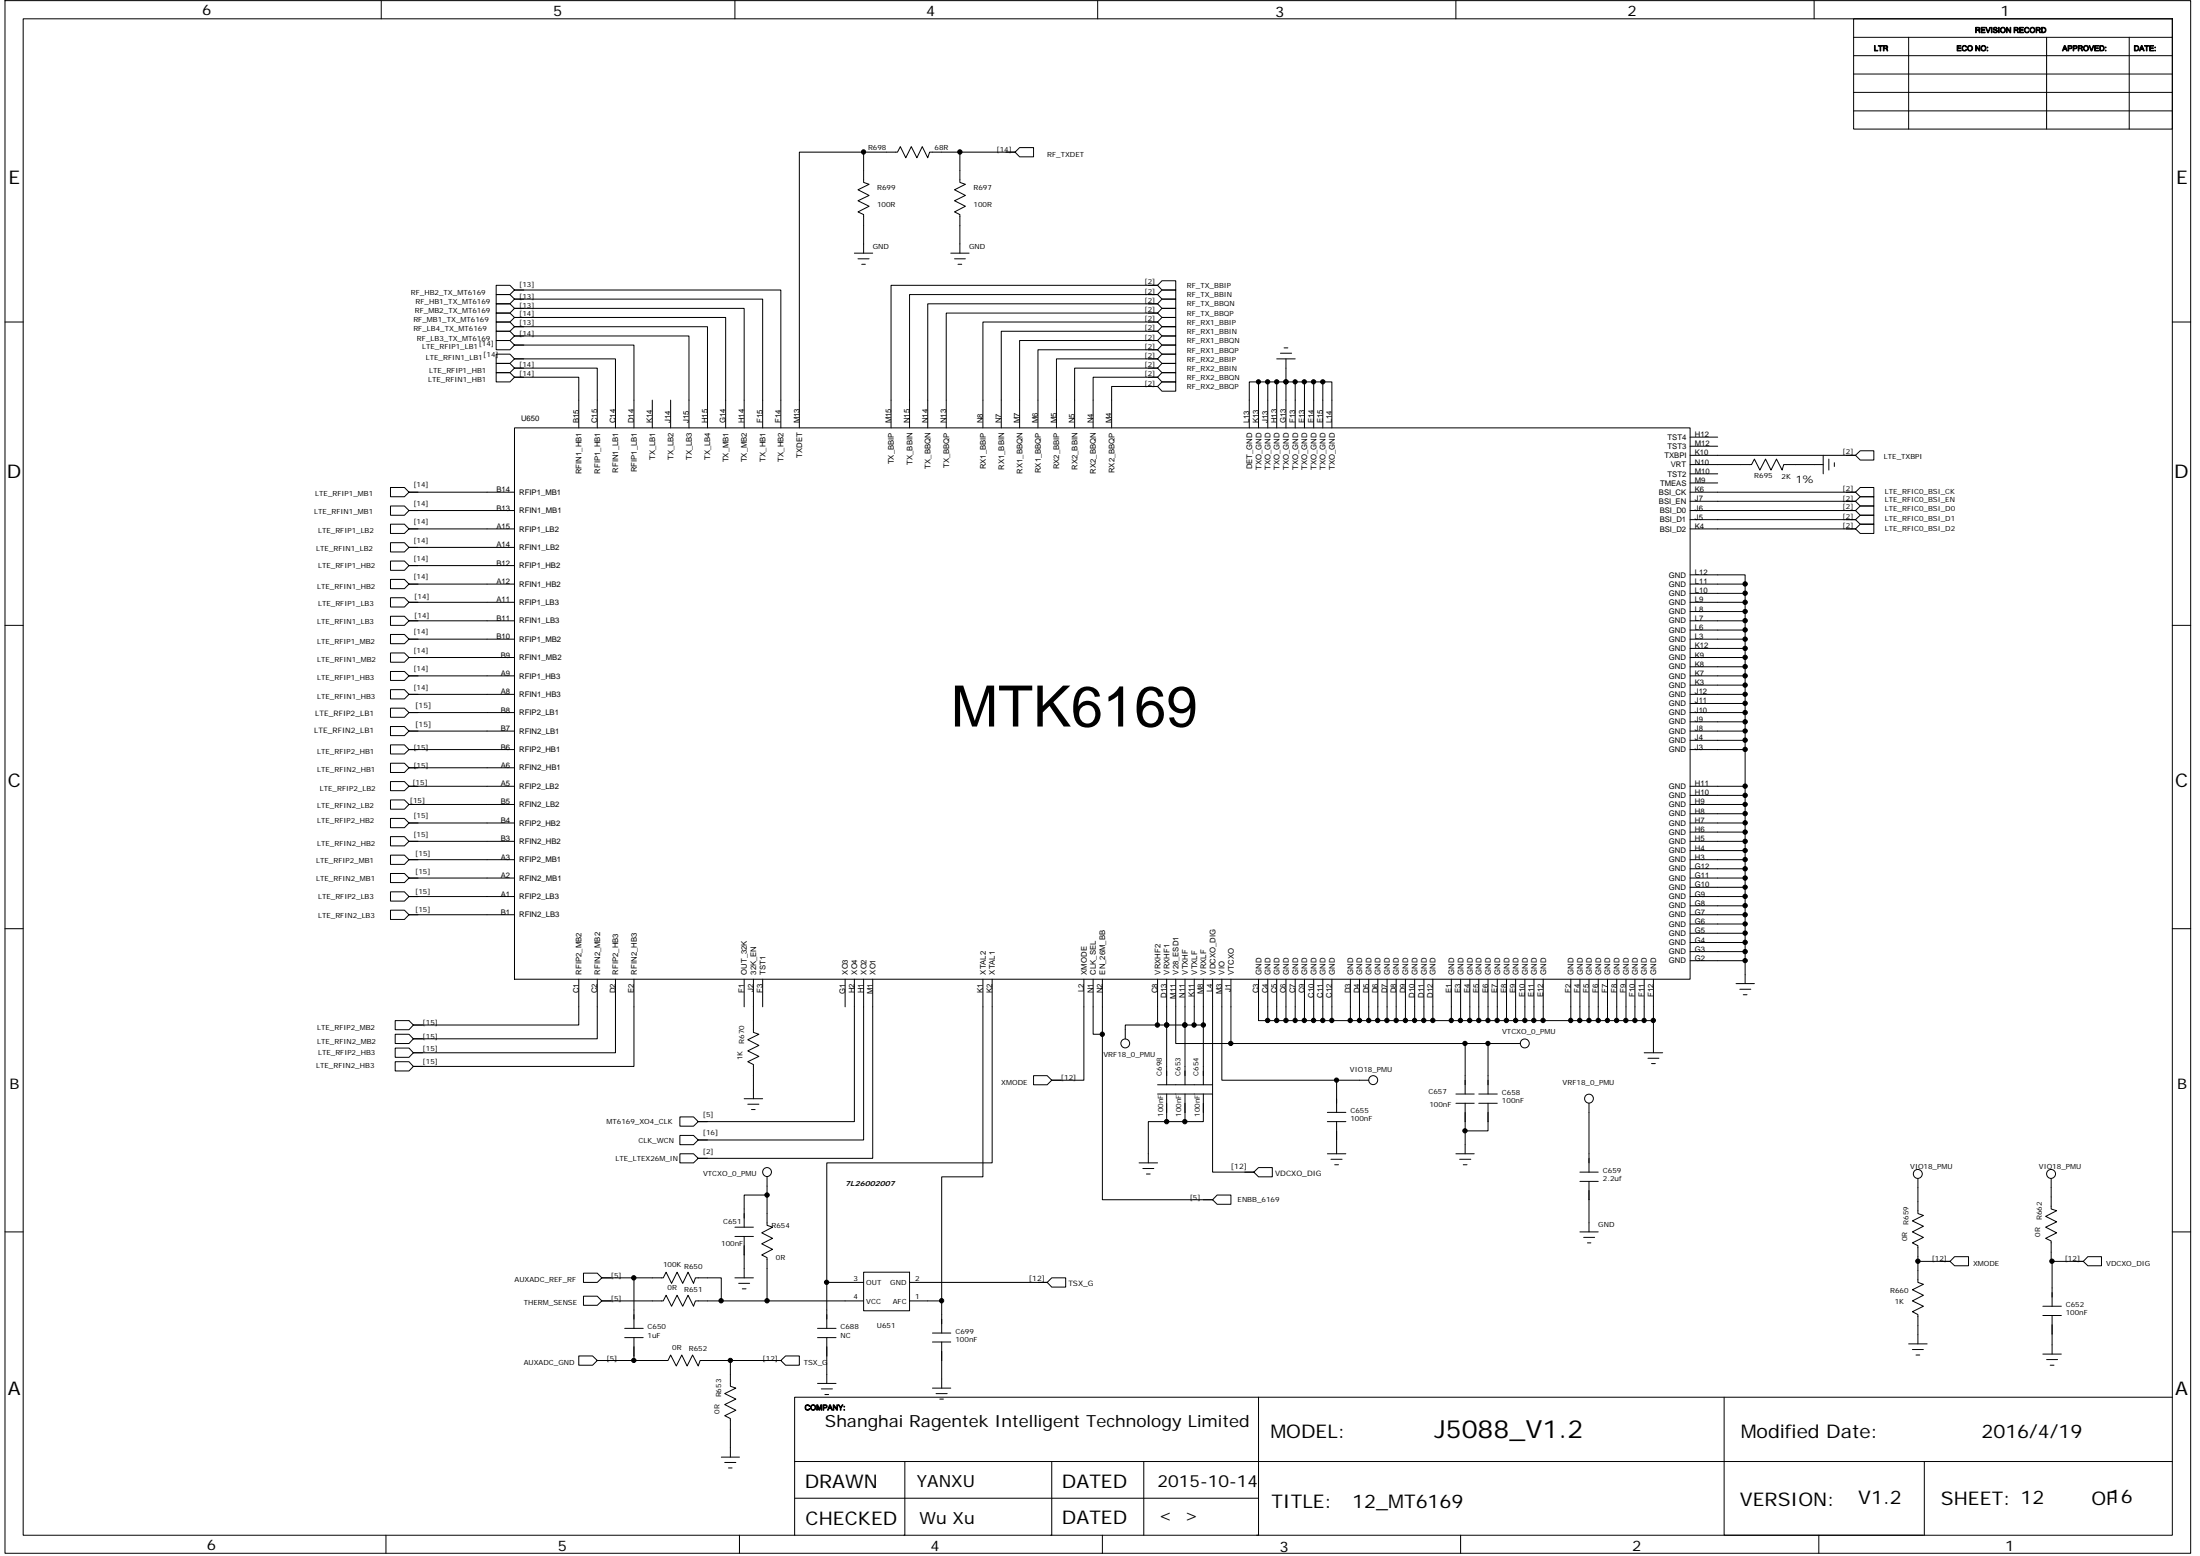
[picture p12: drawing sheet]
<svg xmlns="http://www.w3.org/2000/svg" width="297mm" height="210mm" viewBox="0 0 297 210" stroke-linecap="round" stroke-linejoin="round" font-family="sans-serif">
<g fill="none" stroke="#000" stroke-width=".14">
<path d="M.7 .1h295.1v209.5h-295.1zM3.1 2.5h290.2v204.7h-290.2zM51.5 .1v2.4M99.2 .1v2.4M148.2 .1v2.4M196.6 .1v2.4M244.9 .1v2.4M250.3 2.5h43v14.9h-43zM250.3 12.5h43M250.3 15h43M250.3 10h43M250.3 7.5h43"/>
<path d="M250.3 5h43M257.7 5v12.4M276.3 5v12.4M287.5 5v12.4M67 39.8h1.9l.6 .6-.6 .6h-1.9zM67 38.5h1.9l.6 .6-.6 .7h-1.9zM69.5 39.1h1.2M69.5 39.1h35.9v18.6M115.4 34.2h2.4M115.8 34.9h1.5M116.3 35.7h.5M116.6 20.5v4.1l.7 .3-1.5 .7 1.5 .8-1.5 .7 1.5 .7-1.5 .8 .8 .4v5.2"/>
<path d="M128.4 34.2h2.4M128.9 34.9h1.4M129.3 35.7h.6M129.6 20.5v4.1l.7 .3-1.4 .7 1.4 .8-1.4 .7 1.4 .7-1.4 .8 .7 .4v5.2M137.1 20.5l.6-.6h1.8v1.3h-1.8zM137.1 20.5h-11.6l-.2 .8-.8-1.5-.7 1.5-.8-1.5-.7 1.5-.7-1.5-.4 .7h-13.3v37.2M155 38.5h1.3M155 39.8h1.3M156.3 39.8h-33.5v17.9M156.3 38.5h-36v19.2M156.9 37.9h1.8v1.2h-1.8l-.6-.6zM156.9 39.1h1.8v1.3h-1.8l-.6-.6z"/>
<path d="M.7 43.5h2.4M67 41h1.9l.6 .6-.6 .6h-1.9zM67 44.7h1.9l.6 .6-.6 .7h-1.9zM67 43.5h1.9l.6 .6-.6 .6h-1.9zM67 42.2h1.9l.6 .6-.6 .7h-1.9zM67 49h1.9l.6 .7-.6 .6h-1.9zM67 50.3h1.9l.6 .6-.6 .6h-1.9zM67 46h1.9l.6 .6-.6 .6h-1.9zM67 47.8h1.9l.6 .6-.6 .6h-1.9zM69.5 57.7h158.7v74.4h-158.7zM69.5 40.4h1.2M69.5 48.4h1.2"/>
<path d="M69.5 41.6h1.2M69.5 45.3h1.2M69.5 49.7h1.2M69.5 50.9h1.2M69.5 44.1h1.2M69.5 42.8h1.2M69.5 46.6h1.2M69.5 40.4h33.5v17.3M69.5 46.6h16.1v11.1M69.5 48.4h13.6v9.3M69.5 50.9h8.6v6.8M69.5 49.7h11.1v8"/>
<path d="M69.5 45.3h23.5v12.4M69.5 41.6h31v16.1M69.5 44.1h26v13.6M69.5 42.8h28.5v14.9M88.1 54v3.7M90.5 54v3.7M155 43.5h1.3M155 48.4h1.3M155 41h1.3M155 42.2h1.3M155 44.7h1.3M155 46h1.3"/>
<path d="M155 47.2h1.3M155 49.7h1.3M155 50.9h1.3M155 52.2h1.3M156.3 52.2h-6.2v5.5M156.3 50.9h-8.7v6.8M156.3 49.7h-11.2v8M156.3 48.4h-13.7v9.3M156.3 47.2h-16.2v10.5M156.3 46h-18.6v11.7M156.3 44.7h-21.1v13M156.3 42.2h-28.5v15.5"/>
<path d="M156.3 43.5h-23.6v14.2M156.3 41h-31v16.7M156.9 40.4h1.8v1.2h-1.8l-.6-.6zM156.9 41.6h1.8v1.2h-1.8l-.6-.6zM156.9 42.8h1.8v1.3h-1.8l-.6-.6zM156.9 44.1h1.8v1.2h-1.8l-.6-.6zM156.9 45.3h1.8v1.3h-1.8l-.6-.6zM156.9 46.6h1.8v1.2h-1.8l-.6-.6zM156.9 47.8h1.8v1.2h-1.8l-.6-.6zM156.9 49h1.8v1.3h-1.8l-.6-.6zM156.9 50.3h1.8v1.2h-1.8l-.6-.6zM156.9 51.5h1.8v1.3h-1.8l-.6-.6z"/>
<path d="M169.9 51.5v6.2M171.2 51.5v6.2M171.2 51.5h-2.5v6.2M172.4 48.4h2.5M172.4 51.5v6.2M172.9 47.7h1.5M173.4 46.9h.5M173.6 48.4v9.3M173.6 51.5h.1M174.9 51.5v6.2M176.1 51.5v6.2M177.4 51.5h2.4v6.2"/>
<path d="M177.4 51.5h-6.2M177.4 51.5v6.2M178.6 51.5v6.2M228.2 59h3.7M293.3 43.5h2.5M52.7 65.8h1.9l.6 .6-.6 .6h-1.9zM52.7 68.3h1.9l.6 .6-.6 .6h-1.9zM52.7 70.7h1.9l.6 .7-.6 .6h-1.9zM52.7 73.2h1.9l.6 .7-.6 .6h-1.9zM52.7 75.7h1.9l.6 .6-.6 .7h-1.9zM52.7 78.2h1.9l.6 .6-.6 .6h-1.9zM69.5 66.4h-14.3"/>
<path d="M69.5 68.9h-14.3M69.5 71.4h-14.3M69.5 73.9h-14.3M69.5 76.3h-14.3M69.5 78.8h-14.3M228.2 77.6h7.4v1.2h-7.4M228.2 60.2h3.7M228.2 63.9h3.7M228.2 65.2h3.7M235.6 78.8v1.3h-7.4M246.2 61.4v2.5M246.2 62.7h-5.4l-.2 .7-.7-1.4-.8 1.4-.7-1.4-.8 1.4-.7-1.4-.4 .7h-8.3"/>
<path d="M246.9 62v1.4M247.7 62.4v.5M250.5 61.4l.7-.6h1.8v1.3h-1.8zM250.5 66.4l.7-.6h1.8v1.2h-1.8zM250.5 67.6l.7-.6h1.8v1.3h-1.8zM250.5 68.9l.7-.6h1.8v1.2h-1.8zM250.5 70.1l.7-.6h1.8v1.2h-1.8zM250.5 71.4l.7-.7h1.8v1.3h-1.8zM250.5 66.4h-22.3M250.5 68.9h-22.3M250.5 71.4h-22.3M250.5 61.4h-22.3"/>
<path d="M250.5 67.6h-22.3M250.5 70.1h-22.3M.7 84.4h2.4M52.7 90.6h1.9l.6 .6-.6 .6h-1.9zM52.7 93.1h1.9l.6 .6-.6 .6h-1.9zM52.7 85.6h1.9l.6 .7-.6 .6h-1.9zM52.7 88.1h1.9l.6 .6-.6 .7h-1.9zM52.7 80.7h1.9l.6 .6-.6 .6h-1.9zM52.7 83.2h1.9l.6 .6-.6 .6h-1.9zM52.7 95.6h1.9l.6 .6-.6 .6h-1.9zM52.7 98h1.9l.6 .7-.6 .6h-1.9zM55.2 91.2h14.3"/>
<path d="M55.2 93.7h14.3M55.2 81.3h14.3M55.2 83.8h14.3M55.2 86.3h14.3M55.2 96.2h14.3M55.2 98.7h14.3M69.5 88.7h-14.3M228.2 99.9h7.4v1.3M235.6 80.1v1.2h-7.4M235.6 81.3v1.2h-7.4M235.6 82.5v1.3h-7.4M235.6 83.8v1.2h-7.4"/>
<path d="M235.6 85v1.3h-7.4M235.6 86.3v1.2h-7.4M235.6 87.5v1.2h-7.4M235.6 88.7v1.3h-7.4M235.6 90v1.2h-7.4M235.6 91.2v1.3h-7.4M235.6 92.5v1.2h-7.4M235.6 93.7v1.2h-7.4M235.6 94.9v1.3h-7.4M235.6 96.2v1.2h-7.4M235.6 97.4v1.3h-7.4M235.6 98.7v1.2"/>
<path d="M293.3 84.4h2.5M52.7 100.5h1.9l.6 .7-.6 .5h-1.9zM52.7 103h1.9l.6 .6-.6 .6h-1.9zM52.7 110.4h1.9l.6 .7-.6 .6h-1.9zM52.7 112.9h1.9l.6 .6-.6 .7h-1.9zM52.7 115.4h1.9l.6 .6-.6 .6h-1.9zM52.7 117.9h1.9l.6 .6-.6 .6h-1.9zM52.7 105.5h1.9l.6 .6-.6 .6h-1.9zM52.7 107.9h1.9l.6 .7-.6 .6h-1.9zM55.2 108.6h14.3M69.5 101.2h-14.3M69.5 103.6h-14.3"/>
<path d="M69.5 111.1h-14.3M69.5 113.5h-14.3M69.5 116h-14.3M69.5 118.5h-14.3M69.5 106.1h-14.3M228.2 119.7h7.4v1.3M228.2 118.5h7.4v1.2M228.2 117.2h7.4v1.3M228.2 116h7.4v1.2M228.2 114.8h7.4v1.2M228.2 113.5h7.4v1.3M228.2 112.3h7.4v1.2"/>
<path d="M228.2 111.1h7.4v1.2M228.2 109.8h7.4v1.3M228.2 108.6h7.4v1.2M228.2 107.3h7.4v1.3M228.2 101.2h7.4v4.9M228.2 106.1h7.4M235.6 106.1v1.2M.7 125.3h2.4M52.7 120.4h1.9l.6 .6-.6 .6h-1.9zM52.7 122.8h1.9l.6 .6-.6 .7h-1.9zM53.4 139.6h1.8l.6 .6-.6 .6h-1.8zM53.4 137.7h1.8l.6 .6-.6 .7h-1.8z"/>
<path d="M55.8 138.3h1.3M69.5 121h-14.3M69.5 123.4h-14.3M78.1 132.1v6.2h-22.3M80.6 132.1v8.1h-24.8M83.1 132.1v10h-27.3M85.6 132.1v11.8h-29.8M100.5 132.1v3.8M101.7 132.1v7.2l.8 .3-1.5 .7 1.5 .8-1.5 .7 1.5 .8-1.5 .7 .7 .4v4.6M103 132.1v3.8M114.1 132.1v3.8M115.4 132.1v19.3h-21.1"/>
<path d="M116.6 132.1v21.7h-22.3M117.8 132.1v24.2h-23.5M132.7 132.1v26.7h-5.6v16.8M134 132.1v24.8h-22.4v16.2M146.3 132.1v13.7h-4.3M147.6 132.1v7.5h1.2M148.8 132.1v7.5M148.8 139.6v22.3h14.9M156.3 132.1v6.2h-4.4v1.9M157.5 132.1v6.2h-1.2M158.7 132.1v8.7h7.5M160 132.1v6.2h-2.5v8.1"/>
<path d="M161.2 132.1v6.2h-1.2v8.1M161.2 138.3h1.3M162.5 132.1v14.3M163.7 132.1v26.1h5.6M165 132.1v13.7h15.5M166.2 132.1v8.7M169.9 132.1v5.6h1.3M171.2 132.1v5.6h1.2M172.4 132.1v5.6h1.2M173.6 132.1v5.6h1.3M174.9 132.1v5.6h1.2M176.1 132.1v5.6h1.3"/>
<path d="M177.4 132.1v5.6h1.2M178.6 132.1v5.6h1.2M179.8 132.1v5.6h2.5M182.3 137.7h1.3M182.3 132.1v5.6M183.6 132.1v5.6h1.2M184.8 132.1v5.6h1.2M186 132.1v5.6h1.3M187.3 132.1v5.6h1.2M188.5 132.1v5.6h1.3M189.8 132.1v5.6h1.2M191 132.1v5.6h1.3"/>
<path d="M192.3 132.1v5.6h1.2M193.5 132.1v5.6h2.5M196 132.1v5.6h1.2M197.2 132.1v5.6h1.3M198.5 132.1v5.6h1.2M199.7 132.1v5.6h1.2M200.9 132.1v5.6h1.3M202.2 132.1v5.6h1.2M203.4 132.1v5.6h1.2M204.6 132.1v5.6h1.3M205.9 137.7h17.3M205.9 132.1v5.6"/>
<path d="M207.1 132.1v5.6M208.4 132.1v5.6M212.1 132.1v5.6M213.3 132.1v5.6M214.5 132.1v5.6M215.8 132.1v5.6M217 132.1v5.6M218.3 132.1v5.6M219.5 132.1v5.6M220.7 132.1v5.6M222 132.1v5.6M223.2 132.1v10"/>
<path d="M228.2 129.6h7.4v3.1M228.2 128.4h7.4v1.2M228.2 127.2h7.4v1.2M228.2 125.9h7.4v1.3M228.2 124.7h7.4v1.2M228.2 123.4h7.4v1.3M228.2 122.2h7.4v1.2M228.2 121h7.4v1.2M234.4 132.7h2.5M234.9 133.5h1.5M235.4 134.2h.5M293.3 125.3h2.5"/>
<path d="M53.4 141.4h1.8l.6 .7-.6 .6h-1.8zM53.4 143.3h1.8l.6 .6-.6 .6h-1.8zM55.8 142.1h1.3M55.8 140.2h1.3M55.8 143.9h1.3M91.8 155.7h1.8l.7 .6-.7 .6h-1.8zM91.8 150.7h1.8l.7 .7-.7 .6h-1.8zM91.8 153.2h1.8l.7 .6-.7 .7h-1.8zM94.3 151.4h1.2M94.3 156.3h1.2M94.3 153.8h1.2M100.5 148.3h2.5"/>
<path d="M101 149h1.5M101.5 149.7h.5M103.6 158.8v6.6l.7 .2-1.5 .8 1.5 .7-1.5 .8 1.5 .7-1.5 .8 .8 .3v5.9h-6.2M139.5 145.2h1.9l.6 .6-.6 .6h-1.9zM142 145.8h1.3M153.8 156.9h2.5M154.3 157.7h1.5M154.8 158.4h.5M156.3 147.6h7.4M156.3 146.4h7.4M157.5 147.6v3.8M157.5 151.4h-2.5v5.5"/>
<path d="M160 147.6v3.8M162.5 147.6v3.8h-5M166.2 140.8h31.6M168.1 158.2h1.2M169.3 158.2l.6-.6h1.9v1.2h-1.9zM179.2 150.1h2.5M179.2 151.4h2.5M179.2 155.7h2.5M179.7 156.4h1.5M180.2 157.2h.5M180.5 151.4v4.3M184.8 145.8h-4.3v4.3"/>
<path d="M196.6 155.7h2.4M196.6 147.6h2.4M196.6 148.9h2.4M197.1 156.4h1.5M197.6 157.2h.5M197.8 148.9v3.7M199.7 147.6h2.5M199.7 148.9h2.5M200.9 148.9v3.7h-3.1v3.1M200.9 140.8h-3.1v6.8M205.2 140.8h-4.3v6.8M213.3 158.2h2.5"/>
<path d="M213.3 159.4h2.5M214.5 148.9v9.3M214.5 159.4v6.8M222 142.1h2.5M222.5 142.8h1.5M223 143.5h.5M258.9 159v4.8l.8 .2-1.5 .8 1.5 .7-1.5 .7 1.5 .8-1.5 .7 .7 .4v5l.8 .2-1.5 .8 1.5 .7-1.5 .8 1.5 .7-1.5 .7 .7 .4v4M276.9 159v4.2l.8 .2-1.5 .7 1.5 .8-1.5 .7 1.5 .8-1.5 .7 .7 .4v2.7h.2v6.1M.7 166.2h2.4M78.8 171.8h1.8l.7 .6-.7 .7h-1.8zM78.8 174.9h1.8l.7 .7-.7 .5h-1.8zM81.3 172.4h8.3l.3-.7 .8 1.5 .7-1.5 .8 1.5 .7-1.5 .7 1.5 .3-.8h3.5v3.2"/>
<path d="M84.3 179.3h2.5M85.6 172.4v6.9M97.4 175.6h-3.5l-.3 .7-.7-1.5-.7 1.5-.8-1.5-.7 1.5-.8-1.5-.3 .8h-8.3M99.2 172.4h2.5M99.2 165.6h2.5M99.2 166.9h2.5M99.7 173.2h1.5M100.2 173.9h.5M100.5 166.9v5.5M103.6 175.6h13M103.6 161.3h-3.1v4.3M110.4 179.3h2.5"/>
<path d="M111.6 173.1h5M111.6 173.1v6.2M116.6 171.7h6.2v5.2h-6.2zM122.8 175.6h4.3v4.3M125.9 179.9h2.5M141.4 173.1l.6-.7h1.9v1.3h-1.9zM141.4 173.1h-18.6M162.5 161.9h1.2M164.3 161.3h1.9v1.2h-1.9l-.6-.6zM213.3 166.2h2.5M213.8 167h1.5M214.3 167.7h.5"/>
<path d="M258.9 170.2h4.4M263.9 169.6h1.9v1.2h-1.9l-.6-.6zM275.8 176.3h2.5M275.8 177.5h2.5M277.1 177.5v5.2M277.1 170.2h4.2M281.9 169.6h1.8v1.2h-1.8l-.6-.6zM293.3 166.2h2.5M78.1 183h1.9l.6 .6-.6 .6h-1.9zM80.6 183.6h9.6l.3-.7 .8 1.4 .8-1.4 .7 1.4 .7-1.4 .8 1.4 .2-.7h4.1v3.5l.8 .2-1.5 .8 1.5 .7-1.5 .7 1.5 .8-1.5 .8 .7 .3v5.2M84.3 180.5h2.5M85.6 180.5v3.1"/>
<path d="M97.4 196.6h2.4M97.9 197.4h1.5M98.4 198.1h.4M98.6 183.6h6.8M105.4 183.6l.7-.6h1.8v1.2h-1.8zM107.3 197.2h186M110.4 180.5h2.5M110.4 186.7h2.5M110.9 187.4h1.5M111.4 188.2h.5M111.6 180.5v6.2M122.2 197.2v10h-.2"/>
<path d="M125.9 181.1h2.5M125.9 187.3h2.5M126.4 188.1h1.5M126.9 188.8h.5M127.1 181.1v6.2M142 197.2v10h-.1M154.4 197.2v10M169.9 188.6v18.6h-.2M232.8 188.6v18.6h26.9M257.7 181.4h2.5M258.2 182.1h1.5M258.7 182.9h.5"/>
<path d="M259.8 197.2v10M275.8 182.7h2.5M276.3 183.5h1.5M276.8 184.2h.5M293.3 188.6h-186v18.6M52.1 207.2v2.4M99.8 207.2v2.4M107.3 202.2h62.6M148.8 207.2v2.4M197.2 207.2v2.4M245.6 207.2v2.4"/>
<circle cx="103.6" cy="158.2" r=".6"/>
<circle cx="151.9" cy="140.8" r=".6"/>
<circle cx="185.4" cy="145.8" r=".61"/>
<circle cx="205.9" cy="140.8" r=".61"/>
<circle cx="214.5" cy="148.3" r=".6"/>
<circle cx="258.9" cy="158.4" r=".61"/>
<circle cx="276.9" cy="158.4" r=".61"/>
</g>
<g fill="#000" stroke="#000" stroke-width=".14">
<circle cx="116.6" cy="20.5" r=".29"/>
<circle cx="129.6" cy="20.5" r=".3"/>
<circle cx="169.9" cy="51.5" r=".29"/>
<circle cx="171.2" cy="51.5" r=".29"/>
<circle cx="172.4" cy="51.5" r=".29"/>
<circle cx="173.6" cy="51.5" r=".29"/>
<circle cx="174.9" cy="51.5" r=".29"/>
<circle cx="176.1" cy="51.5" r=".29"/>
<circle cx="177.4" cy="51.5" r=".29"/>
<circle cx="178.6" cy="51.5" r=".29"/>
<circle cx="235.6" cy="78.8" r=".3"/>
<circle cx="235.6" cy="92.5" r=".3"/>
<circle cx="235.6" cy="81.3" r=".3"/>
<circle cx="235.6" cy="94.9" r=".3"/>
<circle cx="235.6" cy="85" r=".3"/>
<circle cx="235.6" cy="80" r=".3"/>
<circle cx="235.6" cy="90" r=".3"/>
<circle cx="235.6" cy="96.2" r=".3"/>
<circle cx="235.6" cy="83.8" r=".3"/>
<circle cx="235.6" cy="91.2" r=".3"/>
<circle cx="235.6" cy="87.5" r=".3"/>
<circle cx="235.6" cy="88.7" r=".3"/>
<circle cx="235.6" cy="86.3" r=".3"/>
<circle cx="235.6" cy="99.9" r=".3"/>
<circle cx="235.6" cy="97.4" r=".3"/>
<circle cx="235.6" cy="98.6" r=".29"/>
<circle cx="235.6" cy="82.5" r=".29"/>
<circle cx="235.6" cy="93.7" r=".29"/>
<circle cx="235.6" cy="116" r=".3"/>
<circle cx="235.6" cy="118.5" r=".3"/>
<circle cx="235.6" cy="113.5" r=".3"/>
<circle cx="235.6" cy="112.3" r=".3"/>
<circle cx="235.6" cy="111" r=".3"/>
<circle cx="235.6" cy="107.3" r=".3"/>
<circle cx="235.6" cy="109.8" r=".3"/>
<circle cx="235.6" cy="117.2" r=".3"/>
<circle cx="235.6" cy="106.1" r=".3"/>
<circle cx="235.6" cy="101.1" r=".3"/>
<circle cx="235.6" cy="114.8" r=".29"/>
<circle cx="235.6" cy="119.7" r=".29"/>
<circle cx="235.6" cy="108.6" r=".29"/>
<circle cx="148.8" cy="139.6" r=".29"/>
<circle cx="156.3" cy="138.3" r=".3"/>
<circle cx="157.5" cy="138.3" r=".3"/>
<circle cx="160" cy="138.3" r=".3"/>
<circle cx="161.2" cy="138.3" r=".3"/>
<circle cx="162.5" cy="138.3" r=".3"/>
<circle cx="171.2" cy="137.7" r=".3"/>
<circle cx="172.4" cy="137.7" r=".3"/>
<circle cx="173.6" cy="137.7" r=".3"/>
<circle cx="174.9" cy="137.7" r=".29"/>
<circle cx="176.1" cy="137.7" r=".3"/>
<circle cx="177.4" cy="137.7" r=".3"/>
<circle cx="178.6" cy="137.7" r=".3"/>
<circle cx="179.8" cy="137.7" r=".29"/>
<circle cx="182.3" cy="137.7" r=".3"/>
<circle cx="183.6" cy="137.7" r=".3"/>
<circle cx="184.8" cy="137.7" r=".3"/>
<circle cx="186" cy="137.7" r=".3"/>
<circle cx="187.3" cy="137.7" r=".3"/>
<circle cx="188.5" cy="137.7" r=".3"/>
<circle cx="189.8" cy="137.7" r=".3"/>
<circle cx="191" cy="137.7" r=".29"/>
<circle cx="192.2" cy="137.7" r=".3"/>
<circle cx="193.5" cy="137.7" r=".3"/>
<circle cx="195.9" cy="137.7" r=".29"/>
<circle cx="197.2" cy="137.7" r=".3"/>
<circle cx="198.4" cy="137.7" r=".3"/>
<circle cx="199.7" cy="137.7" r=".3"/>
<circle cx="200.9" cy="137.7" r=".29"/>
<circle cx="202.1" cy="137.7" r=".3"/>
<circle cx="203.4" cy="137.7" r=".3"/>
<circle cx="204.6" cy="137.7" r=".3"/>
<circle cx="205.9" cy="137.7" r=".3"/>
<circle cx="207.1" cy="137.7" r=".3"/>
<circle cx="208.3" cy="137.7" r=".3"/>
<circle cx="212.1" cy="137.7" r=".29"/>
<circle cx="213.3" cy="137.7" r=".3"/>
<circle cx="214.5" cy="137.7" r=".3"/>
<circle cx="215.8" cy="137.7" r=".3"/>
<circle cx="217" cy="137.7" r=".29"/>
<circle cx="218.3" cy="137.7" r=".3"/>
<circle cx="219.5" cy="137.7" r=".3"/>
<circle cx="220.7" cy="137.7" r=".3"/>
<circle cx="222" cy="137.7" r=".29"/>
<circle cx="223.2" cy="137.7" r=".3"/>
<circle cx="235.6" cy="125.9" r=".3"/>
<circle cx="235.6" cy="123.4" r=".3"/>
<circle cx="235.6" cy="122.2" r=".3"/>
<circle cx="235.6" cy="121" r=".3"/>
<circle cx="235.6" cy="128.4" r=".3"/>
<circle cx="235.6" cy="127.2" r=".3"/>
<circle cx="235.6" cy="124.7" r=".29"/>
<circle cx="235.6" cy="129.6" r=".29"/>
<circle cx="157.5" cy="151.4" r=".3"/>
<circle cx="160" cy="151.4" r=".3"/>
<circle cx="166.2" cy="140.8" r=".29"/>
<circle cx="180.5" cy="145.8" r=".29"/>
<circle cx="197.8" cy="152.6" r=".29"/>
<circle cx="197.8" cy="140.8" r=".29"/>
<circle cx="200.9" cy="140.8" r=".29"/>
<circle cx="85.6" cy="172.4" r=".3"/>
<circle cx="97.4" cy="175.5" r=".3"/>
<circle cx="103.6" cy="175.5" r=".3"/>
<circle cx="103.6" cy="161.3" r=".3"/>
<circle cx="111.6" cy="173" r=".29"/>
<circle cx="127.1" cy="175.5" r=".29"/>
<circle cx="258.9" cy="170.2" r=".3"/>
<circle cx="277" cy="170.2" r=".3"/>
<circle cx="85.6" cy="183.6" r=".29"/>
<circle cx="98.6" cy="183.6" r=".29"/>
</g>
<text font-size="7.7" x="128.4" y="98">MTK6169</text>
<text font-size="3.4" x="193.7" y="194.1">J5088_V1.2</text>
<g font-size="2.5">
<text x="1.2" y="24.9">E</text>
<text x="293.8" y="24.9">E</text>
<text x=".9" y="64.5">D</text>
<text x="293.6" y="64.5">D</text>
<text x="1.1" y="106.2">C</text>
<text x="293.7" y="106.2">C</text>
<text x="1.1" y="188.3">A</text>
<text x="293.7" y="188.3">A</text>
<text x="171.5" y="194">MODEL:</text>
<text x="235" y="194">Modified Date:</text>
<text x="267.5" y="194">2016/4/19</text>
<text x="108.6" y="200.9">DRAWN</text>
<text x="143.4" y="200.9">DATED</text>
<text x="171.7" y="203.6">TITLE:</text>
<text x="182.6" y="203.6">12_MT6169</text>
<text x="234.9" y="203.2">VERSION:</text>
<text x="250.9" y="202.9">V1.2</text>
<text x="262.1" y="203.1">SHEET: 12</text>
<text x="282.4" y="203.1">OF16</text>
<text x="108.8" y="205.8">CHECKED</text>
<text x="143.4" y="205.7">DATED</text>
</g>
<g font-size="2.3">
<text x="111.4" y="192.5">Shanghai Ragentek Intelligent Technology Limited</text>
<text x="123.8" y="200.7">YANXU</text>
<text x="156.3" y="200.7">2015-10-14</text>
<text x="124.1" y="205.7">Wu Xu</text>
<text x="156.5" y="205.3">&lt;</text>
<text x="159.9" y="205.3">&gt;</text>
</g>
<g font-size="2">
<text x="27.3" y="2.1">6</text>
<text x="74.7" y="2.2">5</text>
<text x="125" y="2.2">4</text>
<text x="172.2" y="2.3">3</text>
<text x="219.7" y="2.2">2</text>
<text x="270.1" y="2.2">1</text>
<text x="1.3" y="146.9">B</text>
<text x="293.9" y="146.9">B</text>
<text x="27.9" y="209.1">6</text>
<text x="75.3" y="209.3">5</text>
<text x="125.6" y="209.3">4</text>
<text x="172.8" y="209.4">3</text>
<text x="220.4" y="209.3">2</text>
<text x="270.7" y="209.3">1</text>
</g>
<text font-size="1.4" x="242.5" y="65.2">1%</text>
<g font-size="1">
<text x="266.7" y="4.4">REVISION RECORD</text>
<text x="253" y="6.9">LTR</text>
<text x="264.2" y="6.9">ECO NO:</text>
<text x="278.4" y="6.9">APPROVED:</text>
<text x="288.1" y="6.9">DATE:</text>
<text x="117.2" y="20.3">R698</text>
<text x="126.2" y="20.3">68R</text>
<text x="134.6" y="20.5">[14]</text>
<text x="141.4" y="21.2">RF_TXDET</text>
<text x="118.4" y="25.6">R699</text>
<text x="118.4" y="28">100R</text>
<text x="131.4" y="25.6">R697</text>
<text x="131.4" y="28">100R</text>
<text x="117.8" y="33.6">GND</text>
<text x="130.8" y="33.6">GND</text>
<text x="55.5" y="39.8">RF_HB2_TX_MT6169</text>
<text x="56.1" y="41">RF_HB1_TX_MT6169</text>
<text x="70.1" y="38.8">[13]</text>
<text x="70.1" y="40.4">[13]</text>
<text x="70.1" y="41.6">[13]</text>
<text x="154.5" y="38.4">[2]</text>
<text x="154.5" y="39.6">[2]</text>
<text x="154.5" y="40.9">[2]</text>
<text x="160.2" y="38.9">RF_TX_BBIP</text>
<text x="160.2" y="40.1">RF_TX_BBIN</text>
<text x="160.2" y="41.4">RF_TX_BBQN</text>
<text x="55.8" y="44.7">RF_LB4_TX_MT6169</text>
<text x="55.8" y="43.5">RF_MB1_TX_MT6169</text>
<text x="56" y="42.3">RF_MB2_TX_MT6169</text>
<text x="56.3" y="46">RF_LB3_TX_MT6169</text>
<text x="57" y="47.1">LTE_RFIP1_LB1</text>
<text x="64.6" y="46.7">[14]</text>
<text x="70.1" y="43.8">[13]</text>
<text x="70.1" y="42.6">[14]</text>
<text x="70.1" y="45.3">[14]</text>
<text x="154.5" y="42.1">[2]</text>
<text x="154.5" y="43.4">[2]</text>
<text x="154.5" y="44.6">[2]</text>
<text x="154.5" y="45.8">[2]</text>
<text x="154.5" y="47.1">[2]</text>
<text x="160.2" y="42.6">RF_TX_BBQP</text>
<text x="160.2" y="43.8">RF_RX1_BBIP</text>
<text x="160.2" y="45.1">RF_RX1_BBIN</text>
<text x="160.2" y="46.3">RF_RX1_BBQN</text>
<text x="160.2" y="47.6">RF_RX1_BBQP</text>
<text x="57.5" y="48.5">LTE_RFIN1_LB1</text>
<text x="57.8" y="51.5">LTE_RFIN1_HB1</text>
<text x="57.9" y="50.3">LTE_RFIP1_HB1</text>
<text x="65.3" y="48.2">[14]</text>
<text x="70.1" y="49.6">[14]</text>
<text x="70.1" y="50.8">[14]</text>
<text x="154.5" y="48.3">[2]</text>
<text x="154.5" y="49.6">[2]</text>
<text x="154.5" y="50.8">[2]</text>
<text x="154.5" y="52">[2]</text>
<text x="160.2" y="48.8">RF_RX2_BBIP</text>
<text x="160.2" y="50">RF_RX2_BBIN</text>
<text x="160.2" y="51.3">RF_RX2_BBQN</text>
<text x="160.2" y="52.5">RF_RX2_BBQP</text>
<text x="70.4" y="56.9">U650</text>
<text x="78.1" y="57.1" transform="rotate(-90 78.1 57.1)">B15</text>
<text x="80.6" y="57.1" transform="rotate(-90 80.6 57.1)">C15</text>
<text x="83.1" y="57.1" transform="rotate(-90 83.1 57.1)">C14</text>
<text x="85.6" y="57.1" transform="rotate(-90 85.6 57.1)">D14</text>
<text x="88.1" y="57.1" transform="rotate(-90 88.1 57.1)">K14</text>
<text x="90.5" y="57.1" transform="rotate(-90 90.5 57.1)">J14</text>
<text x="93" y="57.1" transform="rotate(-90 93 57.1)">J15</text>
<text x="95.5" y="57.1" transform="rotate(-90 95.5 57.1)">H15</text>
<text x="98" y="57.1" transform="rotate(-90 98 57.1)">G14</text>
<text x="100.5" y="57.1" transform="rotate(-90 100.5 57.1)">H14</text>
<text x="103" y="57.1" transform="rotate(-90 103 57.1)">F15</text>
<text x="105.4" y="57.1" transform="rotate(-90 105.4 57.1)">F14</text>
<text x="107.9" y="57.1" transform="rotate(-90 107.9 57.1)">M13</text>
<text x="120.3" y="57.1" transform="rotate(-90 120.3 57.1)">M15</text>
<text x="122.8" y="57.1" transform="rotate(-90 122.8 57.1)">N15</text>
<text x="125.3" y="57.1" transform="rotate(-90 125.3 57.1)">N14</text>
<text x="127.8" y="57.1" transform="rotate(-90 127.8 57.1)">N13</text>
<text x="132.7" y="57.1" transform="rotate(-90 132.7 57.1)">N8</text>
<text x="135.2" y="57.1" transform="rotate(-90 135.2 57.1)">N7</text>
<text x="137.7" y="57.1" transform="rotate(-90 137.7 57.1)">M7</text>
<text x="140.1" y="57.1" transform="rotate(-90 140.1 57.1)">M6</text>
<text x="142.6" y="57.1" transform="rotate(-90 142.6 57.1)">M5</text>
<text x="145.1" y="57.1" transform="rotate(-90 145.1 57.1)">N5</text>
<text x="147.6" y="57.1" transform="rotate(-90 147.6 57.1)">N4</text>
<text x="150.1" y="57.1" transform="rotate(-90 150.1 57.1)">M4</text>
<text x="168.7" y="57.1" transform="rotate(-90 168.7 57.1)">L13</text>
<text x="169.9" y="57.1" transform="rotate(-90 169.9 57.1)">K13</text>
<text x="171.2" y="57.1" transform="rotate(-90 171.2 57.1)">J13</text>
<text x="172.4" y="57.1" transform="rotate(-90 172.4 57.1)">H13</text>
<text x="173.6" y="57.1" transform="rotate(-90 173.6 57.1)">G13</text>
<text x="174.9" y="57.1" transform="rotate(-90 174.9 57.1)">F13</text>
<text x="176.1" y="57.1" transform="rotate(-90 176.1 57.1)">E13</text>
<text x="177.4" y="57.1" transform="rotate(-90 177.4 57.1)">E14</text>
<text x="178.6" y="57.1" transform="rotate(-90 178.6 57.1)">E15</text>
<text x="179.8" y="57.1" transform="rotate(-90 179.8 57.1)">L14</text>
<text x="225.1" y="59.4">TST4</text>
<text x="228.8" y="59">H12</text>
<text x="55.8" y="65.8">[14]</text>
<text x="78.5" y="64" transform="rotate(-90 78.5 64)">RFIN1_HB1</text>
<text x="81" y="63.9" transform="rotate(-90 81 63.9)">RFIP1_HB1</text>
<text x="83.5" y="63.8" transform="rotate(-90 83.5 63.8)">RFIN1_LB1</text>
<text x="86" y="63.7" transform="rotate(-90 86 63.7)">RFIP1_LB1</text>
<text x="88.5" y="62.1" transform="rotate(-90 88.5 62.1)">TX_LB1</text>
<text x="90.9" y="62.1" transform="rotate(-90 90.9 62.1)">TX_LB2</text>
<text x="93.4" y="62.1" transform="rotate(-90 93.4 62.1)">TX_LB3</text>
<text x="95.9" y="62.1" transform="rotate(-90 95.9 62.1)">TX_LB4</text>
<text x="98.4" y="62.4" transform="rotate(-90 98.4 62.4)">TX_MB1</text>
<text x="100.9" y="62.4" transform="rotate(-90 100.9 62.4)">TX_MB2</text>
<text x="103.4" y="62.3" transform="rotate(-90 103.4 62.3)">TX_HB1</text>
<text x="105.8" y="62.3" transform="rotate(-90 105.8 62.3)">TX_HB2</text>
<text x="108.3" y="61.8" transform="rotate(-90 108.3 61.8)">TXDET</text>
<text x="120.7" y="62.7" transform="rotate(-90 120.7 62.7)">TX_BBIP</text>
<text x="123.2" y="62.7" transform="rotate(-90 123.2 62.7)">TX_BBIN</text>
<text x="125.6" y="63.2" transform="rotate(-90 125.6 63.2)">TX_BBQN</text>
<text x="128.1" y="63.2" transform="rotate(-90 128.1 63.2)">TX_BBQP</text>
<text x="133.1" y="63.4" transform="rotate(-90 133.1 63.4)">RX1_BBIP</text>
<text x="135.6" y="63.4" transform="rotate(-90 135.6 63.4)">RX1_BBIN</text>
<text x="138" y="63.9" transform="rotate(-90 138 63.9)">RX1_BBQN</text>
<text x="140.5" y="63.9" transform="rotate(-90 140.5 63.9)">RX1_BBQP</text>
<text x="143" y="63.4" transform="rotate(-90 143 63.4)">RX2_BBIP</text>
<text x="145.5" y="63.4" transform="rotate(-90 145.5 63.4)">RX2_BBIN</text>
<text x="148" y="63.9" transform="rotate(-90 148 63.9)">RX2_BBQN</text>
<text x="150.5" y="63.9" transform="rotate(-90 150.5 63.9)">RX2_BBQP</text>
<text x="169.1" y="63.4" transform="rotate(-90 169.1 63.4)">DET_GND</text>
<text x="170.3" y="63.4" transform="rotate(-90 170.3 63.4)">TXO_GND</text>
<text x="171.6" y="63.4" transform="rotate(-90 171.6 63.4)">TXO_GND</text>
<text x="172.8" y="63.4" transform="rotate(-90 172.8 63.4)">TXO_GND</text>
<text x="174" y="63.4" transform="rotate(-90 174 63.4)">TXO_GND</text>
<text x="175.3" y="63.4" transform="rotate(-90 175.3 63.4)">TXO_GND</text>
<text x="176.5" y="63.4" transform="rotate(-90 176.5 63.4)">TXO_GND</text>
<text x="177.8" y="63.4" transform="rotate(-90 177.8 63.4)">TXO_GND</text>
<text x="179" y="63.4" transform="rotate(-90 179 63.4)">TXO_GND</text>
<text x="180.2" y="63.4" transform="rotate(-90 180.2 63.4)">TXO_GND</text>
<text x="224.1" y="65.5">TMEAS</text>
<text x="224.7" y="61.8">TXBPI</text>
<text x="225.1" y="60.6">TST3</text>
<text x="225.1" y="64.3">TST2</text>
<text x="225.6" y="63.1">VRT</text>
<text x="228.8" y="60.2">M12</text>
<text x="228.8" y="61.4">K10</text>
<text x="228.8" y="62.7">N10</text>
<text x="228.8" y="63.9">M10</text>
<text x="228.8" y="65.2">M9</text>
<text x="236.9" y="64.5">R695</text>
<text x="240.6" y="64.7">2K</text>
<text x="248.8" y="61.2">[2]</text>
<text x="254.4" y="62">LTE_TXBPI</text>
<text x="42.4" y="69.4">LTE_RFIN1_MB1</text>
<text x="42.6" y="66.9">LTE_RFIP1_MB1</text>
<text x="42.9" y="71.9">LTE_RFIP1_LB2</text>
<text x="55.8" y="68.3">[14]</text>
<text x="55.8" y="70.7">[14]</text>
<text x="67" y="66.4">B14</text>
<text x="67" y="68.9">B13</text>
<text x="67" y="71.4">A15</text>
<text x="70.1" y="66.8">RFIP1_MB1</text>
<text x="70.1" y="69.3">RFIN1_MB1</text>
<text x="70.1" y="71.7">RFIP1_LB2</text>
<text x="224" y="66.8">BSI_CK</text>
<text x="224" y="68">BSI_EN</text>
<text x="224.1" y="69.3">BSI_D0</text>
<text x="224.1" y="70.5">BSI_D1</text>
<text x="224.1" y="71.7">BSI_D2</text>
<text x="228.8" y="66.4">K6</text>
<text x="228.8" y="67.6">J7</text>
<text x="228.8" y="68.9">J6</text>
<text x="228.8" y="70.1">J5</text>
<text x="228.8" y="71.4">K4</text>
<text x="248.8" y="66.3">[2]</text>
<text x="248.8" y="67.5">[2]</text>
<text x="248.8" y="68.6">[2]</text>
<text x="248.8" y="70">[2]</text>
<text x="248.8" y="71.2">[2]</text>
<text x="254.5" y="66.7">LTE_RFIC0_BSI_CK</text>
<text x="254.5" y="67.8">LTE_RFIC0_BSI_EN</text>
<text x="254.5" y="69">LTE_RFIC0_BSI_D0</text>
<text x="254.5" y="70.3">LTE_RFIC0_BSI_D1</text>
<text x="254.5" y="71.6">LTE_RFIC0_BSI_D2</text>
<text x="42.7" y="74.4">LTE_RFIN1_LB2</text>
<text x="42.9" y="76.7">LTE_RFIP1_HB2</text>
<text x="55.8" y="73.2">[14]</text>
<text x="55.8" y="75.7">[14]</text>
<text x="67" y="73.9">A14</text>
<text x="67" y="76.3">B12</text>
<text x="70.1" y="74.2">RFIN1_LB2</text>
<text x="70.1" y="76.7">RFIP1_HB2</text>
<text x="225.3" y="77.9">GND</text>
<text x="228.8" y="77.6">L12</text>
<text x="42.8" y="79.4">LTE_RFIN1_HB2</text>
<text x="42.9" y="81.8">LTE_RFIP1_LB3</text>
<text x="55.8" y="78.2">[14]</text>
<text x="55.9" y="80.8">[14]</text>
<text x="55.9" y="83.4">[14]</text>
<text x="67" y="78.8">A12</text>
<text x="67" y="81.3">A11</text>
<text x="67" y="83.8">B11</text>
<text x="70.1" y="79.2">RFIN1_HB2</text>
<text x="70.1" y="81.6">RFIP1_LB3</text>
<text x="225.3" y="81.6">GND</text>
<text x="225.3" y="82.9">GND</text>
<text x="225.3" y="79.2">GND</text>
<text x="225.3" y="80.4">GND</text>
<text x="228.8" y="81.3">L9</text>
<text x="228.8" y="82.5">L8</text>
<text x="228.8" y="83.8">L7</text>
<text x="228.8" y="78.8">L11</text>
<text x="228.8" y="80.1">L10</text>
<text x="42.8" y="84.2">LTE_RFIN1_LB3</text>
<text x="42.8" y="86.9">LTE_RFIP1_MB2</text>
<text x="42.8" y="89.4">LTE_RFIN1_MB2</text>
<text x="55.8" y="85.6">[14]</text>
<text x="55.8" y="88.1">[14]</text>
<text x="67" y="86.3">B10</text>
<text x="67.6" y="88.7">B9</text>
<text x="70.1" y="84.1">RFIN1_LB3</text>
<text x="70.1" y="86.6">RFIP1_MB2</text>
<text x="70.1" y="89.1">RFIN1_MB2</text>
<text x="225.3" y="84.1">GND</text>
<text x="225.3" y="85.4">GND</text>
<text x="225.3" y="87.9">GND</text>
<text x="225.3" y="89.1">GND</text>
<text x="225.3" y="86.6">GND</text>
<text x="228.8" y="85">L6</text>
<text x="228.8" y="87.5">K12</text>
<text x="228.8" y="88.7">K9</text>
<text x="228.8" y="90">K8</text>
<text x="228.8" y="86.3">L3</text>
<text x="42.8" y="91.8">LTE_RFIP1_HB3</text>
<text x="42.8" y="94.3">LTE_RFIN1_HB3</text>
<text x="55.8" y="90.6">[14]</text>
<text x="55.8" y="93.1">[14]</text>
<text x="56.1" y="95.6">[15]</text>
<text x="67.6" y="91.2">A9</text>
<text x="67.6" y="93.7">A8</text>
<text x="70.1" y="91.6">RFIP1_HB3</text>
<text x="70.1" y="94.1">RFIN1_HB3</text>
<text x="225.3" y="92.8">GND</text>
<text x="225.3" y="94.1">GND</text>
<text x="225.3" y="95.3">GND</text>
<text x="225.3" y="90.3">GND</text>
<text x="225.3" y="91.6">GND</text>
<text x="228.8" y="92.5">K3</text>
<text x="228.8" y="93.7">J12</text>
<text x="228.8" y="94.9">J11</text>
<text x="228.8" y="91.2">K7</text>
<text x="42.4" y="98.9">LTE_RFIN2_LB1</text>
<text x="42.6" y="96.7">LTE_RFIP2_LB1</text>
<text x="42.8" y="101.7">LTE_RFIP2_HB1</text>
<text x="55.8" y="101.2">[15]</text>
<text x="56.1" y="98.1">[15]</text>
<text x="67.6" y="96.2">B8</text>
<text x="67.6" y="98.7">B7</text>
<text x="67.6" y="101.2">B6</text>
<text x="70.1" y="96.5">RFIP2_LB1</text>
<text x="70.1" y="99">RFIN2_LB1</text>
<text x="70.1" y="101.5">RFIP2_HB1</text>
<text x="225.3" y="96.5">GND</text>
<text x="225.3" y="97.8">GND</text>
<text x="225.3" y="101.5">GND</text>
<text x="225.3" y="100.3">GND</text>
<text x="225.3" y="99">GND</text>
<text x="228.8" y="96.2">J10</text>
<text x="228.8" y="97.4">J9</text>
<text x="228.8" y="101.2">J3</text>
<text x="228.8" y="99.9">J4</text>
<text x="228.8" y="98.7">J8</text>
<text x="42.8" y="104.2">LTE_RFIN2_HB1</text>
<text x="43.2" y="106.7">LTE_RFIP2_LB2</text>
<text x="55.7" y="106">[15]</text>
<text x="55.8" y="103.6">[15]</text>
<text x="67.6" y="106.1">A5</text>
<text x="67.6" y="103.6">A6</text>
<text x="70.1" y="106.5">RFIP2_LB2</text>
<text x="70.1" y="104">RFIN2_HB1</text>
<text x="225.3" y="106.5">GND</text>
<text x="225.3" y="107.7">GND</text>
<text x="228.8" y="106.1">H11</text>
<text x="228.8" y="107.3">H10</text>
<text x="42.8" y="109.1">LTE_RFIN2_LB2</text>
<text x="42.8" y="111.1">LTE_RFIP2_HB2</text>
<text x="55.3" y="108.3">[15]</text>
<text x="55.8" y="110.4">[15]</text>
<text x="55.8" y="112.9">[15]</text>
<text x="67.6" y="108.6">B5</text>
<text x="67.6" y="111.1">B4</text>
<text x="67.6" y="113.5">B3</text>
<text x="70.1" y="108.9">RFIN2_LB2</text>
<text x="70.1" y="111.4">RFIP2_HB2</text>
<text x="70.1" y="113.9">RFIN2_HB2</text>
<text x="225.3" y="108.9">GND</text>
<text x="225.3" y="110.2">GND</text>
<text x="225.3" y="111.4">GND</text>
<text x="225.3" y="112.6">GND</text>
<text x="225.3" y="113.9">GND</text>
<text x="228.8" y="108.6">H9</text>
<text x="228.8" y="109.8">H8</text>
<text x="228.8" y="111.1">H7</text>
<text x="228.8" y="112.3">H6</text>
<text x="228.8" y="113.5">H5</text>
<text x="42.7" y="116.4">LTE_RFIP2_MB1</text>
<text x="42.7" y="118.9">LTE_RFIN2_MB1</text>
<text x="42.8" y="114.2">LTE_RFIN2_HB2</text>
<text x="56.1" y="118">[15]</text>
<text x="56.1" y="115.5">[15]</text>
<text x="67.6" y="116">A3</text>
<text x="67.6" y="118.5">A2</text>
<text x="70.1" y="116.4">RFIP2_MB1</text>
<text x="70.1" y="118.9">RFIN2_MB1</text>
<text x="225.3" y="115.1">GND</text>
<text x="225.3" y="116.4">GND</text>
<text x="225.3" y="117.6">GND</text>
<text x="225.3" y="118.9">GND</text>
<text x="228.8" y="114.8">H4</text>
<text x="228.8" y="116">H3</text>
<text x="228.8" y="117.2">G12</text>
<text x="228.8" y="118.5">G11</text>
<text x="228.8" y="119.7">G10</text>
<text x="42.9" y="121.3">LTE_RFIP2_LB3</text>
<text x="42.9" y="123.8">LTE_RFIN2_LB3</text>
<text x="56.1" y="120.6">[15]</text>
<text x="56.1" y="123.1">[15]</text>
<text x="67.6" y="121">A1</text>
<text x="67.6" y="123.4">B1</text>
<text x="70.1" y="121.3">RFIP2_LB3</text>
<text x="70.1" y="123.8">RFIN2_LB3</text>
<text x="225.3" y="120.1">GND</text>
<text x="225.3" y="121.3">GND</text>
<text x="225.3" y="122.6">GND</text>
<text x="225.3" y="123.8">GND</text>
<text x="225.3" y="125.1">GND</text>
<text x="228.8" y="121">G9</text>
<text x="228.8" y="122.2">G8</text>
<text x="228.8" y="123.4">G7</text>
<text x="228.8" y="124.7">G6</text>
<text x="228.8" y="125.9">G5</text>
<text x="78.5" y="131.5" transform="rotate(-90 78.5 131.5)">RFIP2_MB2</text>
<text x="81" y="131.5" transform="rotate(-90 81 131.5)">RFIN2_MB2</text>
<text x="83.5" y="131.5" transform="rotate(-90 83.5 131.5)">RFIP2_HB3</text>
<text x="86" y="131.5" transform="rotate(-90 86 131.5)">RFIN2_HB3</text>
<text x="100.9" y="131.5" transform="rotate(-90 100.9 131.5)">OUT_32K</text>
<text x="102.1" y="131.5" transform="rotate(-90 102.1 131.5)">32K_EN</text>
<text x="103.4" y="131.5" transform="rotate(-90 103.4 131.5)">TST1</text>
<text x="114.5" y="131.5" transform="rotate(-90 114.5 131.5)">XO3</text>
<text x="115.7" y="131.5" transform="rotate(-90 115.7 131.5)">XO4</text>
<text x="117" y="131.5" transform="rotate(-90 117 131.5)">XO2</text>
<text x="118.2" y="131.5" transform="rotate(-90 118.2 131.5)">XO1</text>
<text x="133.1" y="131.5" transform="rotate(-90 133.1 131.5)">XTAL2</text>
<text x="134.3" y="131.5" transform="rotate(-90 134.3 131.5)">XTAL1</text>
<text x="146.7" y="131.5" transform="rotate(-90 146.7 131.5)">XMODE</text>
<text x="148" y="131.5" transform="rotate(-90 148 131.5)">CLK_SEL</text>
<text x="149.2" y="131.5" transform="rotate(-90 149.2 131.5)">EN_26M_BB</text>
<text x="156.7" y="131.5" transform="rotate(-90 156.7 131.5)">VRXHF2</text>
<text x="157.9" y="131.5" transform="rotate(-90 157.9 131.5)">VRXHF1</text>
<text x="159.1" y="131.5" transform="rotate(-90 159.1 131.5)">V28_ESD1</text>
<text x="160.4" y="131.5" transform="rotate(-90 160.4 131.5)">VTXHF</text>
<text x="161.6" y="131.5" transform="rotate(-90 161.6 131.5)">VTXLF</text>
<text x="162.9" y="131.5" transform="rotate(-90 162.9 131.5)">VRXLF</text>
<text x="164.1" y="131.5" transform="rotate(-90 164.1 131.5)">VDCXO_DIG</text>
<text x="165.3" y="131.5" transform="rotate(-90 165.3 131.5)">VIO</text>
<text x="166.6" y="131.5" transform="rotate(-90 166.6 131.5)">VTCXO</text>
<text x="170.3" y="131.5" transform="rotate(-90 170.3 131.5)">GND</text>
<text x="171.6" y="131.5" transform="rotate(-90 171.6 131.5)">GND</text>
<text x="172.8" y="131.5" transform="rotate(-90 172.8 131.5)">GND</text>
<text x="174" y="131.5" transform="rotate(-90 174 131.5)">GND</text>
<text x="175.3" y="131.5" transform="rotate(-90 175.3 131.5)">GND</text>
<text x="176.5" y="131.5" transform="rotate(-90 176.5 131.5)">GND</text>
<text x="177.8" y="131.5" transform="rotate(-90 177.8 131.5)">GND</text>
<text x="179" y="131.5" transform="rotate(-90 179 131.5)">GND</text>
<text x="180.2" y="131.5" transform="rotate(-90 180.2 131.5)">GND</text>
<text x="182.7" y="131.5" transform="rotate(-90 182.7 131.5)">GND</text>
<text x="183.9" y="131.5" transform="rotate(-90 183.9 131.5)">GND</text>
<text x="185.2" y="131.5" transform="rotate(-90 185.2 131.5)">GND</text>
<text x="186.4" y="131.5" transform="rotate(-90 186.4 131.5)">GND</text>
<text x="187.7" y="131.5" transform="rotate(-90 187.7 131.5)">GND</text>
<text x="188.9" y="131.5" transform="rotate(-90 188.9 131.5)">GND</text>
<text x="190.1" y="131.5" transform="rotate(-90 190.1 131.5)">GND</text>
<text x="191.4" y="131.5" transform="rotate(-90 191.4 131.5)">GND</text>
<text x="192.6" y="131.5" transform="rotate(-90 192.6 131.5)">GND</text>
<text x="193.8" y="131.5" transform="rotate(-90 193.8 131.5)">GND</text>
<text x="196.3" y="131.5" transform="rotate(-90 196.3 131.5)">GND</text>
<text x="197.6" y="131.5" transform="rotate(-90 197.6 131.5)">GND</text>
<text x="198.8" y="131.5" transform="rotate(-90 198.8 131.5)">GND</text>
<text x="200" y="131.5" transform="rotate(-90 200 131.5)">GND</text>
<text x="201.3" y="131.5" transform="rotate(-90 201.3 131.5)">GND</text>
<text x="202.5" y="131.5" transform="rotate(-90 202.5 131.5)">GND</text>
<text x="203.8" y="131.5" transform="rotate(-90 203.8 131.5)">GND</text>
<text x="205" y="131.5" transform="rotate(-90 205 131.5)">GND</text>
<text x="206.3" y="131.5" transform="rotate(-90 206.3 131.5)">GND</text>
<text x="207.5" y="131.5" transform="rotate(-90 207.5 131.5)">GND</text>
<text x="208.7" y="131.5" transform="rotate(-90 208.7 131.5)">GND</text>
<text x="212.5" y="131.5" transform="rotate(-90 212.5 131.5)">GND</text>
<text x="213.7" y="131.5" transform="rotate(-90 213.7 131.5)">GND</text>
<text x="214.9" y="131.5" transform="rotate(-90 214.9 131.5)">GND</text>
<text x="216.2" y="131.5" transform="rotate(-90 216.2 131.5)">GND</text>
<text x="217.4" y="131.5" transform="rotate(-90 217.4 131.5)">GND</text>
<text x="218.7" y="131.5" transform="rotate(-90 218.7 131.5)">GND</text>
<text x="219.9" y="131.5" transform="rotate(-90 219.9 131.5)">GND</text>
<text x="221.1" y="131.5" transform="rotate(-90 221.1 131.5)">GND</text>
<text x="222.4" y="131.5" transform="rotate(-90 222.4 131.5)">GND</text>
<text x="223.6" y="131.5" transform="rotate(-90 223.6 131.5)">GND</text>
<text x="225.3" y="126.3">GND</text>
<text x="225.3" y="127.5">GND</text>
<text x="225.3" y="128.8">GND</text>
<text x="225.3" y="130">GND</text>
<text x="228.8" y="127.2">G4</text>
<text x="228.8" y="128.4">G3</text>
<text x="228.8" y="129.6">G2</text>
<text x="78.1" y="134.1" transform="rotate(-90 78.1 134.1)">C1</text>
<text x="80.6" y="134.1" transform="rotate(-90 80.6 134.1)">C2</text>
<text x="83.1" y="134.1" transform="rotate(-90 83.1 134.1)">D2</text>
<text x="85.6" y="134" transform="rotate(-90 85.6 134)">E2</text>
<text x="100.5" y="133.9" transform="rotate(-90 100.5 133.9)">F1</text>
<text x="101.7" y="133.8" transform="rotate(-90 101.7 133.8)">J2</text>
<text x="103" y="133.9" transform="rotate(-90 103 133.9)">F3</text>
<text x="114.1" y="134.1" transform="rotate(-90 114.1 134.1)">G1</text>
<text x="115.4" y="134.1" transform="rotate(-90 115.4 134.1)">H2</text>
<text x="116.6" y="134.1" transform="rotate(-90 116.6 134.1)">H1</text>
<text x="117.8" y="134.2" transform="rotate(-90 117.8 134.2)">M1</text>
<text x="132.7" y="134" transform="rotate(-90 132.7 134)">K1</text>
<text x="134" y="134" transform="rotate(-90 134 134)">K2</text>
<text x="146.3" y="133.9" transform="rotate(-90 146.3 133.9)">L2</text>
<text x="147.6" y="134.1" transform="rotate(-90 147.6 134.1)">N1</text>
<text x="148.8" y="134.1" transform="rotate(-90 148.8 134.1)">N2</text>
<text x="156.3" y="134.1" transform="rotate(-90 156.3 134.1)">C8</text>
<text x="157.5" y="134.6" transform="rotate(-90 157.5 134.6)">D13</text>
<text x="158.7" y="134.7" transform="rotate(-90 158.7 134.7)">M11</text>
<text x="160" y="134.6" transform="rotate(-90 160 134.6)">N11</text>
<text x="161.2" y="134.6" transform="rotate(-90 161.2 134.6)">K11</text>
<text x="162.5" y="134.2" transform="rotate(-90 162.5 134.2)">M8</text>
<text x="163.7" y="133.9" transform="rotate(-90 163.7 133.9)">L4</text>
<text x="165" y="134.2" transform="rotate(-90 165 134.2)">M3</text>
<text x="166.2" y="133.8" transform="rotate(-90 166.2 133.8)">J1</text>
<text x="169.9" y="134.1" transform="rotate(-90 169.9 134.1)">C3</text>
<text x="171.2" y="134.1" transform="rotate(-90 171.2 134.1)">C4</text>
<text x="172.4" y="134.1" transform="rotate(-90 172.4 134.1)">C5</text>
<text x="173.6" y="134.1" transform="rotate(-90 173.6 134.1)">C6</text>
<text x="174.9" y="134.1" transform="rotate(-90 174.9 134.1)">C7</text>
<text x="176.1" y="134.1" transform="rotate(-90 176.1 134.1)">C9</text>
<text x="177.4" y="134.6" transform="rotate(-90 177.4 134.6)">C10</text>
<text x="178.6" y="134.6" transform="rotate(-90 178.6 134.6)">C11</text>
<text x="179.8" y="134.6" transform="rotate(-90 179.8 134.6)">C12</text>
<text x="182.3" y="134.1" transform="rotate(-90 182.3 134.1)">D3</text>
<text x="183.6" y="134.1" transform="rotate(-90 183.6 134.1)">D4</text>
<text x="184.8" y="134.1" transform="rotate(-90 184.8 134.1)">D5</text>
<text x="186" y="134.1" transform="rotate(-90 186 134.1)">D6</text>
<text x="187.3" y="134.1" transform="rotate(-90 187.3 134.1)">D7</text>
<text x="188.5" y="134.1" transform="rotate(-90 188.5 134.1)">D8</text>
<text x="189.8" y="134.1" transform="rotate(-90 189.8 134.1)">D9</text>
<text x="191" y="134.6" transform="rotate(-90 191 134.6)">D10</text>
<text x="192.3" y="134.6" transform="rotate(-90 192.3 134.6)">D11</text>
<text x="193.5" y="134.6" transform="rotate(-90 193.5 134.6)">D12</text>
<text x="196" y="134" transform="rotate(-90 196 134)">E1</text>
<text x="197.2" y="134" transform="rotate(-90 197.2 134)">E3</text>
<text x="198.5" y="134" transform="rotate(-90 198.5 134)">E4</text>
<text x="199.7" y="134" transform="rotate(-90 199.7 134)">E5</text>
<text x="200.9" y="134" transform="rotate(-90 200.9 134)">E6</text>
<text x="202.2" y="134" transform="rotate(-90 202.2 134)">E7</text>
<text x="203.4" y="134" transform="rotate(-90 203.4 134)">E8</text>
<text x="204.6" y="134" transform="rotate(-90 204.6 134)">E9</text>
<text x="205.9" y="134.6" transform="rotate(-90 205.9 134.6)">E10</text>
<text x="207.1" y="134.6" transform="rotate(-90 207.1 134.6)">E11</text>
<text x="208.4" y="134.6" transform="rotate(-90 208.4 134.6)">E12</text>
<text x="212.1" y="133.9" transform="rotate(-90 212.1 133.9)">F2</text>
<text x="213.3" y="133.9" transform="rotate(-90 213.3 133.9)">F4</text>
<text x="214.5" y="133.9" transform="rotate(-90 214.5 133.9)">F5</text>
<text x="215.8" y="133.9" transform="rotate(-90 215.8 133.9)">F6</text>
<text x="217" y="133.9" transform="rotate(-90 217 133.9)">F7</text>
<text x="218.3" y="133.9" transform="rotate(-90 218.3 133.9)">F8</text>
<text x="219.5" y="133.9" transform="rotate(-90 219.5 133.9)">F9</text>
<text x="220.7" y="134.5" transform="rotate(-90 220.7 134.5)">F10</text>
<text x="222" y="134.5" transform="rotate(-90 222 134.5)">F11</text>
<text x="223.2" y="134.5" transform="rotate(-90 223.2 134.5)">F12</text>
<text x="42.8" y="139">LTE_RFIP2_MB2</text>
<text x="42.8" y="140.8">LTE_RFIN2_MB2</text>
<text x="42.9" y="142.4">LTE_RFIP2_HB3</text>
<text x="57.1" y="141.8">[15]</text>
<text x="57.1" y="143.5">[15]</text>
<text x="57.1" y="138.3">[15]</text>
<text x="57.1" y="140.2">[15]</text>
<text x="100.2" y="143.1" transform="rotate(-90 100.2 143.1)">1K</text>
<text x="100.5" y="140.8" transform="rotate(-90 100.5 140.8)">R670</text>
<text x="149" y="142.7">VRF18_0_PMU</text>
<text x="202.8" y="139.6">VTCXO_0_PMU</text>
<text x="42.7" y="144.2">LTE_RFIN2_HB3</text>
<text x="135.2" y="146.4">XMODE</text>
<text x="143.3" y="145.8">[12]</text>
<text x="156.9" y="145.2" transform="rotate(-90 156.9 145.2)">C698</text>
<text x="159.4" y="145.2" transform="rotate(-90 159.4 145.2)">C653</text>
<text x="161.8" y="145.2" transform="rotate(-90 161.8 145.2)">C654</text>
<text x="182.3" y="144.7">VIO18_PMU</text>
<text x="192.9" y="147.6">C657</text>
<text x="193" y="149.4">100nF</text>
<text x="202.8" y="147.8">C658</text>
<text x="202.8" y="148.9">100nF</text>
<text x="211" y="146.4">VRF18_0_PMU</text>
<text x="81.9" y="151.7">MT6169_XO4_CLK</text>
<text x="86.2" y="154.2">CLK_WCN</text>
<text x="94.9" y="153.2">[16]</text>
<text x="94.9" y="155.7">[2]</text>
<text x="94.9" y="150.7">[5]</text>
<text x="157" y="150.7" transform="rotate(-90 157 150.7)">100nF</text>
<text x="159.5" y="150.7" transform="rotate(-90 159.5 150.7)">100nF</text>
<text x="162" y="150.7" transform="rotate(-90 162 150.7)">100nF</text>
<text x="182.3" y="150.2">C655</text>
<text x="182.3" y="151.3">100nF</text>
<text x="83.1" y="156.7">LTE_LTEX26M_IN</text>
<text x="94.9" y="158.7">VTCXO_0_PMU</text>
<text x="114.1" y="160.1">7L26002007</text>
<text x="160.6" y="161.9">[5]</text>
<text x="166.2" y="157.8">[12]</text>
<text x="172.2" y="158.7">VDCXO_DIG</text>
<text x="216.4" y="158.3">C659</text>
<text x="216.4" y="159.4">2.2uf</text>
<text x="257.9" y="157.8">VIO18_PMU</text>
<text x="275.3" y="157.8">VIO18_PMU</text>
<text x="97.6" y="165.1">C651</text>
<text x="104.2" y="165.8">R654</text>
<text x="167.1" y="162.3">ENBB_6169</text>
<text x="215.8" y="165.6">GND</text>
<text x="257.5" y="167.5" transform="rotate(-90 257.5 167.5)">0R</text>
<text x="257.7" y="165.3" transform="rotate(-90 257.7 165.3)">R659</text>
<text x="275.5" y="166.9" transform="rotate(-90 275.5 166.9)">0R</text>
<text x="275.7" y="164.6" transform="rotate(-90 275.7 164.6)">R662</text>
<text x="69.5" y="173.1">AUXADC_REF_RF</text>
<text x="82.5" y="172.4">[5]</text>
<text x="89.5" y="171">100K R650</text>
<text x="97.4" y="168.2">100nF</text>
<text x="104.8" y="170">0R</text>
<text x="115.2" y="172.8">3</text>
<text x="117" y="173.4">OUT</text>
<text x="120.2" y="173.4">GND</text>
<text x="123.5" y="172.8">2</text>
<text x="138.9" y="172.9">[12]</text>
<text x="144.2" y="173.6">TSX_G</text>
<text x="260.8" y="170.2">[12]</text>
<text x="266.4" y="170.8">XMODE</text>
<text x="278.8" y="170.2">[12]</text>
<text x="284.4" y="170.8">VDCXO_DIG</text>
<text x="70.7" y="176.1">THERM_SENSE</text>
<text x="82.5" y="175.6">[5]</text>
<text x="87.4" y="179.4">C650</text>
<text x="90.1" y="174.1">0R</text>
<text x="92.4" y="174.3">R651</text>
<text x="113.5" y="179.4">C688</text>
<text x="115.2" y="175.3">4</text>
<text x="117" y="175.9">VCC</text>
<text x="118.4" y="179.3">U651</text>
<text x="120.5" y="175.9">AFC</text>
<text x="123.5" y="175.3">1</text>
<text x="255.2" y="174.5">R660</text>
<text x="255.8" y="176">1K</text>
<text x="278.9" y="176.4">C652</text>
<text x="278.9" y="177.5">100nF</text>
<text x="70.7" y="184.2">AUXADC_GND</text>
<text x="81.9" y="183.6">[5]</text>
<text x="87.4" y="180.5">1uF</text>
<text x="90.8" y="182.1">0R</text>
<text x="93" y="182.4">R652</text>
<text x="103" y="183.6">[12]</text>
<text x="108.5" y="184.2">TSX_G</text>
<text x="113.5" y="180.5">NC</text>
<text x="129" y="180">C699</text>
<text x="129" y="181.1">100nF</text>
<text x="97.2" y="190.8" transform="rotate(-90 97.2 190.8)">0R</text>
<text x="97.4" y="188.6" transform="rotate(-90 97.4 188.6)">R653</text>
<text x="108.6" y="190.3">COMPANY:</text>
</g>
</svg>
